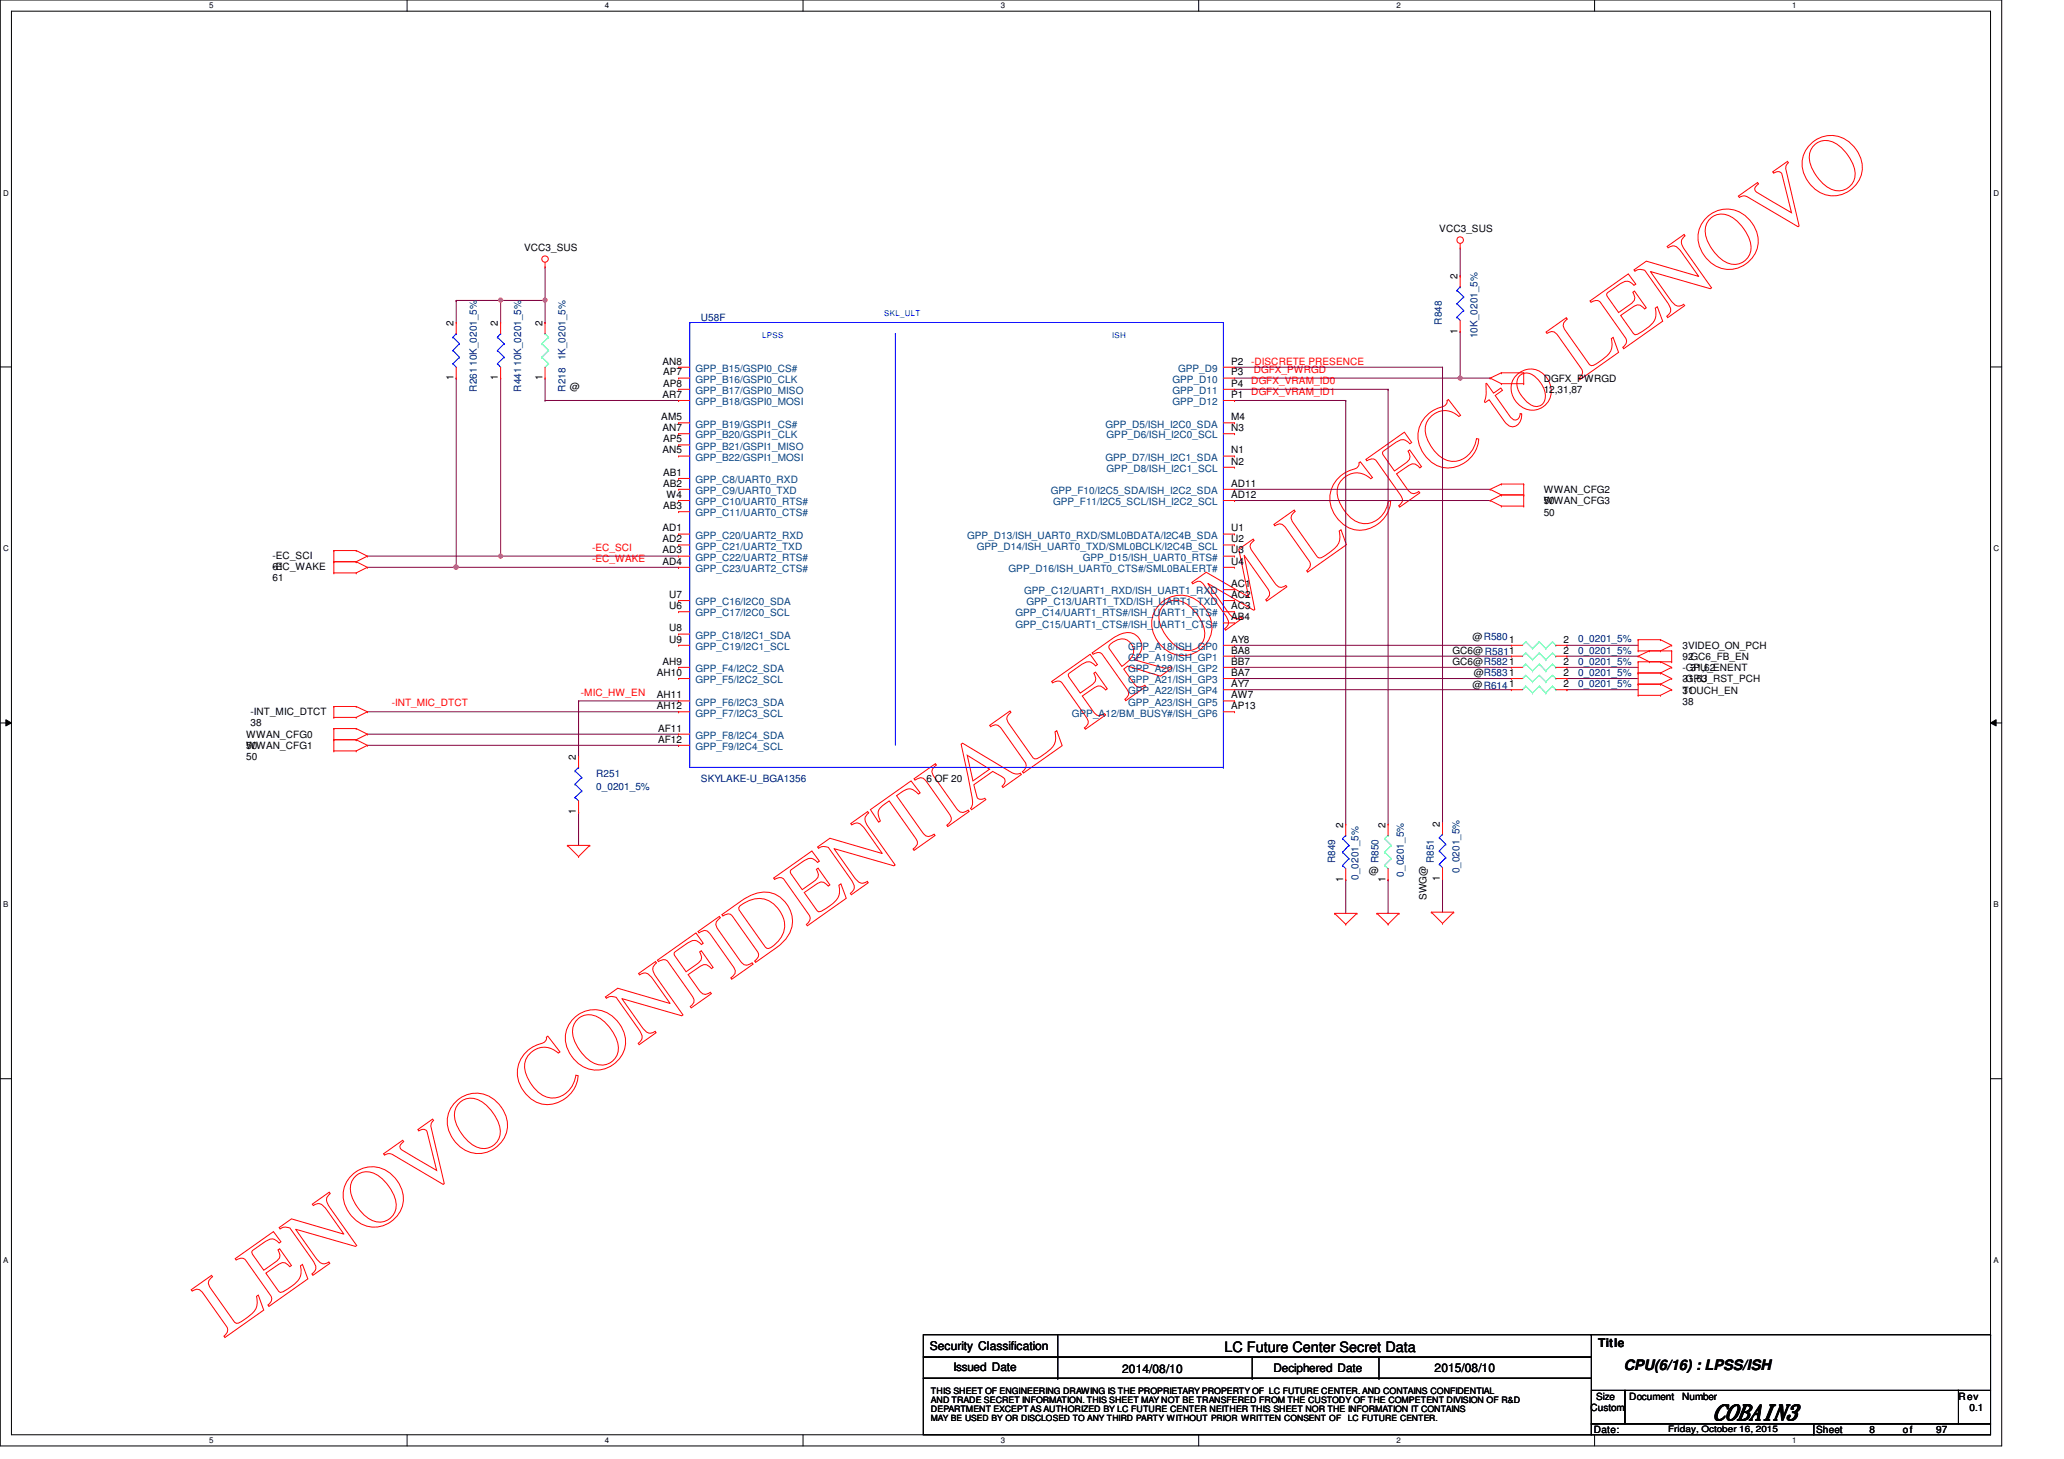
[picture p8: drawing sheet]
<svg xmlns="http://www.w3.org/2000/svg" width="297mm" height="210mm" viewBox="0 0 297 210" stroke-linecap="round" stroke-linejoin="round" font-family="sans-serif">
<path d="M0 0h288.1v208h-288.1zM1.6 1.6h284.9v204.8h-284.9z" fill="none" stroke="#000" stroke-width=".14"/>
<g fill="#fff">
<path d="M30.1 .2h.6v1.2h-.6z"/>
<path d="M30.1 206.6h.6v1.2h-.6z"/>
</g>
<path d="M58.6 0v1.6M58.6 206.4v1.6" fill="none" stroke="#000" stroke-width=".14"/>
<g fill="#fff">
<path d="M87 .2h.6v1.2h-.6z"/>
<path d="M87 206.6h.6v1.2h-.6z"/>
</g>
<path d="M115.6 0v1.6M115.6 206.4v1.6" fill="none" stroke="#000" stroke-width=".14"/>
<g fill="#fff">
<path d="M144 .2h.6v1.2h-.6z"/>
<path d="M144 206.6h.6v1.2h-.6z"/>
</g>
<path d="M172.5 0v1.6M172.5 206.4v1.6" fill="none" stroke="#000" stroke-width=".14"/>
<g fill="#fff">
<path d="M201 .2h.5v1.2h-.5z"/>
<path d="M201 206.6h.5v1.2h-.5z"/>
</g>
<path d="M229.5 0v1.6M229.5 206.4v1.6" fill="none" stroke="#000" stroke-width=".14"/>
<g fill="#fff">
<path d="M257.9 .2h.6v1.2h-.6z"/>
<path d="M257.9 206.6h.6v1.2h-.6z"/>
<path d="M.5 27.2h.7v1.2h-.7z"/>
<path d="M286.9 27.2h.8v1.2h-.8z"/>
<path d="M.5 78.4h.7v1.1h-.7z"/>
<path d="M286.9 78.4h.8v1.1h-.8z"/>
</g>
<path d="M0 52.8h1.6M286.5 52.8h1.6" fill="none" stroke="#000" stroke-width=".14"/>
<g fill="#fff">
<path d="M.5 129.6h.7v1.2h-.7z"/>
<path d="M286.9 129.6h.7v1.2h-.7z"/>
</g>
<path d="M0 104h1.6M.8 103.5l.8 .5-.8 .4zM286.5 104l.8-.5v.9zM286.5 104h1.6" fill="none" stroke="#000" stroke-width=".14"/>
<path d="M.8 103.5l.8 .5-.8 .4zM286.5 104l.8-.5v.9z" fill="#000"/>
<g fill="#fff">
<path d="M.5 180.8h.7v1.1h-.7z"/>
<path d="M286.9 180.8h.7v1.1h-.7z"/>
</g>
<path d="M0 155.2h1.6M286.5 155.2h1.6" fill="none" stroke="#000" stroke-width=".14"/>
<g fill="none" stroke="#800040" stroke-width=".14">
<path d="M78.4 38.4v4.8M72 43.2h.1M72 43.2v3.2M72 43.2h6.4M78.4 57.6h.1M78.4 43.2h.1M78.4 54.4v3.2M78.4 57.6h19.3M97.7 57.6h.1M52.9 80h19.1M52.9 81.6h12.8M65.7 81.6h.1"/>
<path d="M72 80h.1M52.9 102.4h44.8M97.7 102.4h.1"/>
</g>
<circle cx="78.4" cy="43.2" r=".3" fill="#f0f"/>
<circle cx="78.4" cy="43.2" r=".3" fill="none" stroke="#f0f" stroke-width=".14"/>
<circle cx="72" cy="43.2" r=".3" fill="#f0f"/>
<circle cx="72" cy="43.2" r=".3" fill="none" stroke="#f0f" stroke-width=".14"/>
<path d="M65.7 43.2h.1M65.7 43.2v3.2M65.7 43.2h6.3M72 54.4h.1M72 54.4v25.6M78.4 46.4h.1M78.4 43.2v3.2M72 80h.1M72 80h25.7" fill="none" stroke="#800040" stroke-width=".14"/>
<circle cx="72" cy="80" r=".3" fill="#f0f"/>
<circle cx="72" cy="80" r=".3" fill="none" stroke="#f0f" stroke-width=".14"/>
<path d="M65.7 54.4h.1M65.7 54.4v27.2h32M97.7 81.6h.1" fill="none" stroke="#800040" stroke-width=".14"/>
<circle cx="65.6" cy="81.6" r=".32" fill="#f0f"/>
<circle cx="65.6" cy="81.6" r=".32" fill="none" stroke="#f0f" stroke-width=".14"/>
<g fill="none" stroke="#800040" stroke-width=".14">
<path d="M177.7 57.6h.1M177.7 56h.1M177.7 54.4h32.4M177.7 57.6h16M177.7 56h22.1M177.7 52.8h29.9M193.7 57.6h.1M193.7 57.6v61M199.8 56h.1M199.8 56v62.6M207.6 52.8h.1M207.6 52.8v65.6"/>
<path d="M210.1 54.4h.1M210.1 47.7h.1M210.1 47.7v6.7M177.7 72h.1M177.7 70.4h.1M177.7 72h36.8M177.7 70.4h36.8M52.9 105.6h44.8M52.9 107.2h44.8M83.3 100.8h.1M83.3 116.8h.1M83.3 100.8v8"/>
<path d="M83.3 116.8v4.8M83.3 100.8h14.4M97.7 100.8h.1M97.7 105.6h.1M97.7 107.2h.1M193.7 126.6h.1M193.7 126.6v4.8M207.6 126.4h.1M207.6 126.4v4.8"/>
</g>
<circle cx="210.1" cy="54.4" r=".3" fill="#f0f"/>
<circle cx="210.1" cy="54.4" r=".3" fill="none" stroke="#f0f" stroke-width=".14"/>
<g fill="none" stroke="#800040" stroke-width=".14">
<path d="M210.1 39.7h.1M210.1 35.7v4M210.1 54.4h.1M210.1 54.4h4.4M177.7 92.8h.1M177.7 96h.1M177.7 97.6h.1M177.7 94.4h.1M177.7 99.2h.1M177.7 92.8h39.8M177.7 94.4h39.8M177.7 96h39.8"/>
<path d="M177.7 97.6h39.8M177.7 99.2h39.8M225.5 92.8h.1M225.5 94.4h.1M225.5 96h.1M225.5 97.6h.1M225.5 99.2h.1M225.5 92.8h10.3M225.5 94.4h10.3M225.5 96h10.3M225.5 97.6h10.3M225.5 99.2h10.3"/>
<path d="M199.8 126.6h.1M199.8 126.6v4.8"/>
</g>
<g fill="none" stroke="#f00" stroke-width=".14">
<path d="M78.4 38.4h.1M78.4 37.8v.6M210.1 35.7h.1M210.1 39.7h.1M210.1 35.1v.6M210.1 39.7v1.6M65.7 54.4h.1M65.7 46.4h.1M65.7 46.4v1.6M65.7 52.8v1.6M72 54.4h.1M72 46.4h.1"/>
<path d="M72 46.4v1.6M72 52.8v1.6M78.4 54.4h.1M78.4 46.4h.1M78.4 46.4v1.6M78.4 52.8v1.6M97.7 52.8h.1M97.7 54.4h.1M97.7 56h.1M97.7 57.6h.1M97.7 52.8h1.6M97.7 54.4h1.6"/>
<path d="M97.7 56h1.6M97.7 57.6h1.6M176.1 52.8h1.6M176.1 54.4h1.6M176.1 56h1.6M176.1 57.6h1.6M177.7 54.4h.1M177.7 56h.1M177.7 57.6h.1M177.7 52.8h.1M210.1 47.7h.1M210.1 46.1v1.6"/>
<path d="M214.5 54.4h.1M214.5 54.4l1.6 .8M216.1 53.6h.1M216.1 55.2h.1M216.1 53.6h3.2M216.1 53.6l-1.6 .8M216.1 55.2h3.2M219.3 55.2h.1M219.3 53.6h.1M219.3 53.6v1.6M48 79.2h.1M48 79.2v3.2"/>
<path d="M48 79.2h3.3M51.3 79.2h.1M51.3 79.2l1.6 .8M97.7 60.8h.1M97.7 62.4h.1M97.7 64h.1M97.7 65.6h.1M97.7 72h.1M97.7 73.6h.1M97.7 76.8h.1M97.7 78.4h.1M97.7 68.8h.1"/>
<path d="M97.7 70.4h.1M97.7 60.8h1.6M97.7 62.4h1.6M97.7 64h1.6M97.7 65.6h1.6M97.7 72h1.6M97.7 73.6h1.6M97.7 76.8h1.6M97.7 78.4h1.6M97.7 68.8h1.6M97.7 70.4h1.6M176.1 60.8h1.6"/>
<path d="M176.1 62.4h1.6M176.1 65.6h1.6M176.1 72h1.6M176.1 76.8h1.6M176.1 78.4h1.6M176.1 70.4h1.6M176.1 67.2h1.6M177.7 76.8h.1M177.7 78.4h.1M177.7 60.8h.1M177.7 62.4h.1M177.7 65.6h.1"/>
<path d="M177.7 67.2h.1M177.7 70.4h.1M177.7 72h.1M214.5 72h.1M214.5 70.4h.1M214.5 72l1.6 .8M214.5 70.4l1.6 .8M216.1 71.2h.1M216.1 72.8h.1M216.1 69.6h.1M216.1 71.2h3.2M216.1 71.2l-1.6 .8"/>
<path d="M216.1 72.8h3.2M216.1 69.6h3.2M216.1 69.6l-1.6 .8M219.3 72.8h.1M219.3 71.2h.1M219.3 69.6h.1M219.3 69.6v3.2M48 80.8h.1M48 82.4h.1M48 80.8h3.3M48 82.4h3.3M51.3 80.8h.1"/>
<path d="M51.3 82.4h.1M51.3 80.8l1.6 .8M52.9 80h.1M52.9 81.6h.1M52.9 80l-1.6 .8M52.9 81.6l-1.6 .8M97.7 86.4h.1M97.7 88h.1M97.7 91.2h.1M97.7 92.8h.1M97.7 80h.1M97.7 81.6h.1"/>
<path d="M97.7 96h.1M97.7 97.6h.1M97.7 96h1.6M97.7 92.8h1.6M97.7 97.6h1.6M97.7 86.4h1.6M97.7 88h1.6M97.7 91.2h1.6M97.7 80h1.6M97.7 81.6h1.6M176.1 96h1.6M176.1 99.2h1.6"/>
<path d="M176.1 92.8h1.6M176.1 97.6h1.6M176.1 94.4h1.6M176.1 84.8h1.6M176.1 86.4h1.6M176.1 88h1.6M176.1 89.6h1.6M176.1 80h1.6M176.1 81.6h1.6M177.7 92.8h.1M177.7 94.4h.1M177.7 96h.1"/>
<path d="M177.7 97.6h.1M177.7 99.2h.1M177.7 84.8h.1M177.7 86.4h.1M177.7 88h.1M177.7 89.6h.1M177.7 81.6h.1M177.7 80h.1M217.5 96h.1M217.5 99.2h.1M217.5 92.8h.1M217.5 97.6h.1"/>
<path d="M217.5 94.4h.1M217.5 96h1.6M217.5 99.2h1.6M217.5 92.8h1.6M217.5 97.6h1.6M217.5 94.4h1.6M223.9 96h1.6M223.9 99.2h1.6M223.9 92.8h1.6M223.9 97.6h1.6M223.9 94.4h1.6M225.5 96h.1"/>
<path d="M225.5 99.2h.1M225.5 92.8h.1M225.5 97.6h.1M225.5 94.4h.1M235.8 93.6h.1M235.8 92h.1M235.8 96.8h.1M235.8 95.2h.1M235.8 98.4h.1M235.8 94.4h.1M235.8 92h3.2M235.8 93.6h4.8"/>
<path d="M235.8 92v1.6M235.8 95.2v4.8M235.8 95.2h4.8M235.8 96.8h3.2M235.8 98.4h3.2M235.8 94.4l1.6 .8M237.4 93.6h.1M237.4 95.2h.1M237.4 93.6l-1.6 .8M239 92h.1M239 93.6h.1M239 95.2h.1"/>
<path d="M239 96.8h.1M239 98.4h.1M239 92l1.6 .8M239 95.2l1.6 .8M239 96.8l1.6 .8M239 98.4l1.6 .8M240.6 92.8h.1M240.6 96h.1M240.6 97.6h.1M240.6 95.2h.1M240.6 93.6h.1M240.6 99.2h.1"/>
<path d="M240.6 92.8l-1.6 .8M240.6 96l-1.6 .8M240.6 97.6l-1.6 .8M240.6 93.6v1.6M240.6 99.2l-1.6 .8M48 103.2h.1M48 101.6h.1M48 106.4h.1M48 104.8h.1M48 108h.1M48 101.6v1.6M48 104.8v3.2"/>
<path d="M48 103.2h3.3M48 101.6h3.3M48 104.8h3.3M48 106.4h3.3M48 108h3.3M51.3 103.2h.1M51.3 101.6h.1M51.3 104.8h.1M51.3 106.4h.1M51.3 108h.1M51.3 101.6l1.6 .8M51.3 104.8l1.6 .8"/>
<path d="M51.3 106.4l1.6 .8M52.9 102.4h.1M52.9 105.6h.1M52.9 107.2h.1M52.9 102.4l-1.6 .8M52.9 105.6l-1.6 .8M52.9 107.2l-1.6 .8M83.3 116.8h.1M83.3 108.8h.1M83.3 108.8v1.6M83.3 115.2v1.6M97.7 100.8h.1"/>
<path d="M97.7 102.4h.1M97.7 105.6h.1M97.7 107.2h.1M97.7 102.4h1.6M97.7 100.8h1.6M97.7 105.6h1.6M97.7 107.2h1.6M176.1 102.4h1.6M176.1 100.8h1.6M177.7 102.4h.1M177.7 100.8h.1M193.7 118.6h.1"/>
<path d="M193.7 118.6v1.6M199.8 118.6h.1M199.8 118.6v1.6M207.6 118.4h.1M207.6 118.4v1.6M235.8 100h.1M235.8 100h3.2M239 100h.1M81.7 121.6h.1M81.7 121.6h3.2M81.7 121.6l1.6 1.6M83.3 123.2h.1"/>
<path d="M84.9 121.6h.1M84.9 121.6l-1.6 1.6M192.1 131.4h.1M192.1 131.4h3.2M192.1 131.4l1.6 1.6M193.7 133h.1M193.7 126.6h.1M193.7 125v1.6M195.3 131.4h.1M195.3 131.4l-1.6 1.6M198.2 131.4h.1M198.2 131.4h3.1"/>
<path d="M198.2 131.4l1.6 1.6M199.8 133h.1M199.8 126.6h.1M199.8 125v1.6M201.3 131.4h.1M201.3 131.4l-1.5 1.6M206 131.2h.1M206 131.2h3.2M206 131.2l1.6 1.6M207.6 132.8h.1M207.6 126.4h.1M207.6 124.8v1.6"/>
<path d="M209.2 131.2h.1M209.2 131.2l-1.6 1.6"/>
<circle cx="78.4" cy="37.3" r=".46"/>
<circle cx="210.1" cy="34.5" r=".47"/>
</g>
<g fill="none" stroke="#000" stroke-width=".14">
<path d="M132.9 192h96.1v3.2h-96.1zM132.9 195.2h96.1v3.1h-96.1zM132.9 198.3h96.1v8.1h-96.1zM152.2 195.2h.1M152.2 198.3h.1M152.2 192v6.3M180.2 198.3h.1M180.2 195.2v3.1M198.5 198.3h.1M198.5 195.2v3.1M228.9 192h57.6M286.5 192h.1"/>
<path d="M286.5 192v8M229 200h4.8v4.9h-4.8zM229 204.9h32v1.5h-32zM233.8 200h48.1v4.9h-48.1zM261 204.9h25.5v1.5h-25.5zM281.9 200h4.6v4.9h-4.6z"/>
</g>
<g fill="none" stroke="#00f" stroke-width=".14">
<path d="M65.2 52.3h.1M65.2 50.4h.1M65.2 48.5h.1M65.2 52.3l.5 .5M65.2 50.4l.9 1M65.2 48.5l.9 .9M65.7 48h.1M65.7 48l-.5 .5M66.1 51.4h.1M66.1 49.4h.1M66.1 51.4l-.9 .9M66.1 49.4l-.9 1"/>
<path d="M71.6 52.3h.1M71.6 50.4h.1M71.6 48.5h.1M71.6 52.3l.4 .5M71.6 50.4l1 1M71.6 48.5l1 .9M72 48h.1M72 48l-.4 .5M72.6 51.4h.1M72.6 49.4h.1M72.6 51.4l-1 .9M72.6 49.4l-1 1"/>
<path d="M99.3 46.4h.1M99.3 46.4v64h76.8M99.3 46.4h76.8M128.9 48h.1M128.9 48v59.2M176.1 46.4h.1M176.1 46.4v64M209.7 45.6h.1M209.7 43.7h.1M209.7 41.8h.1M209.7 45.6l.4 .5M209.7 43.7l.9 1"/>
<path d="M209.7 41.8l.9 .9M210.1 41.3h.1M210.1 41.3l-.4 .5M210.6 44.7h.1M210.6 42.7h.1M210.6 44.7l-.9 .9M210.6 42.7l-.9 1M82.8 114.7h.1M82.8 112.8h.1M82.8 110.9h.1M82.8 114.7l.5 .5M82.8 112.8l.9 1"/>
<path d="M82.8 110.9l.9 .9M83.3 110.4h.1M83.3 110.4l-.5 .5M83.7 113.8h.1M83.7 111.8h.1M83.7 113.8l-.9 .9M83.7 111.8l-.9 1M176.1 110.4h.1M193.2 124.5h.1M193.2 122.6h.1M193.2 120.6h.1M193.2 124.5l.5 .5"/>
<path d="M193.2 122.6l.9 .9M193.2 120.6l.9 1M193.7 120.2h.1M193.7 120.2l-.5 .4M194.1 123.5h.1M194.1 121.6h.1M194.1 123.5l-.9 1M194.1 121.6l-.9 1M207.1 124.3h.1M207.1 122.4h.1M207.1 120.5h.1M207.1 124.3l.5 .5"/>
<path d="M207.1 122.4l1 1M207.1 120.5l1 1M207.6 120h.1M207.6 120l-.5 .5M208.1 123.4h.1M208.1 121.5h.1M208.1 123.4l-1 .9M208.1 121.5l-1 .9"/>
</g>
<g fill="none" stroke="#00ff80" stroke-width=".14">
<path d="M78 51.4h.1M78 49.4h.1M78 51.4l.9 .9M78 49.4l.9 1M78.4 48h.1M78.4 48l.5 .5M78.9 52.3h.1M78.9 50.4h.1M78.9 48.5h.1M78.9 52.3l-.5 .5M78.9 50.4l-.9 1M78.9 48.5l-.9 .9"/>
<path d="M219.6 95.5h.1M219.6 98.7h.1M219.6 92.3h.1M219.6 97.2h.1M219.6 93.9h.1M219.6 95.5l-.5 .5M219.6 95.5l1 1M219.6 98.7l-.5 .5M219.6 98.7l1 1M219.6 92.3l-.5 .5M219.6 92.3l1 1M219.6 97.2l-.5 .4"/>
<path d="M219.6 97.2l1 .9M219.6 93.9l-.5 .5M219.6 93.9l1 1M220.6 96.5h.1M220.6 99.7h.1M220.6 93.3h.1M220.6 98.1h.1M220.6 94.9h.1M221.5 95.5h.1M221.5 98.7h.1M221.5 92.3h.1M221.5 97.2h.1"/>
<path d="M221.5 93.9h.1M221.5 95.5l-.9 1M221.5 95.5l1 1M221.5 98.7l-.9 1M221.5 98.7l1 1M221.5 92.3l-.9 1M221.5 92.3l1 1M221.5 97.2l-.9 .9M221.5 97.2l1 .9M221.5 93.9l-.9 1M221.5 93.9l1 1M222.5 96.5h.1"/>
<path d="M222.5 99.7h.1M222.5 93.3h.1M222.5 98.1h.1M222.5 94.9h.1M223.4 95.5h.1M223.4 98.7h.1M223.4 92.3h.1M223.4 97.2h.1M223.4 93.9h.1M223.4 95.5l-.9 1M223.4 95.5l.5 .5M223.4 98.7l-.9 1"/>
<path d="M223.4 98.7l.5 .5M223.4 92.3l-.9 1M223.4 92.3l.5 .5M223.4 97.2l-.9 .9M223.4 97.2l.5 .4M223.4 93.9l-.9 1M223.4 93.9l.5 .5M223.9 96h.1M223.9 99.2h.1M223.9 92.8h.1M223.9 97.6h.1M223.9 94.4h.1"/>
<path d="M199.3 124.5h.1M199.3 122.6h.1M199.3 120.6h.1M199.3 124.5l.5 .5M199.3 122.6l.9 .9M199.3 120.6l.9 1M199.8 120.2h.1M199.8 120.2l-.5 .4M200.2 123.5h.1M200.2 121.6h.1M200.2 123.5l-.9 1M200.2 121.6l-.9 1"/>
</g>
<circle cx="78.4" cy="43.2" r=".3" fill="#f0f"/>
<circle cx="78.4" cy="43.2" r=".3" fill="none" stroke="#f0f" stroke-width=".14"/>
<circle cx="72" cy="43.2" r=".3" fill="#f0f"/>
<circle cx="72" cy="43.2" r=".3" fill="none" stroke="#f0f" stroke-width=".14"/>
<circle cx="72" cy="80" r=".3" fill="#f0f"/>
<circle cx="72" cy="80" r=".3" fill="none" stroke="#f0f" stroke-width=".14"/>
<circle cx="65.6" cy="81.6" r=".32" fill="#f0f"/>
<circle cx="65.6" cy="81.6" r=".32" fill="none" stroke="#f0f" stroke-width=".14"/>
<circle cx="210.1" cy="54.4" r=".3" fill="#f0f"/>
<circle cx="210.1" cy="54.4" r=".3" fill="none" stroke="#f0f" stroke-width=".14"/>
<text font-size="12.7" fill="#f00" x="32.2" y="192.5" transform="rotate(-35 32.2 192.5)">LENOVO CONFIDENTIAL FROM LCFC to LENOVO</text>
<text font-size="3.2" x="246.5" y="204.2">COBAIN3</text>
<g font-size="2.1">
<text x="176.2" y="194.4">LC Future Center Secret Data</text>
<text x="233.7" y="197.1">CPU(6/16) : LPSS/ISH</text>
</g>
<g font-size="1.7">
<text x="133.8" y="194.3">Security Classification</text>
<text x="137.2" y="197.2">Issued Date</text>
<text x="161.5" y="197.5">2014/08/10</text>
<text x="183.3" y="197.4">Deciphered Date</text>
<text x="206.5" y="197.3">2015/08/10</text>
<text x="230" y="193.8">Title</text>
</g>
<g font-size="1.4">
<text x="207.1" y="33.4">VCC3_SUS</text>
<text x="75.4" y="36.1">VCC3_SUS</text>
<text x="209.8" y="40.2" transform="rotate(-90 209.8 40.2)">2</text>
<text x="65.3" y="46.9" transform="rotate(-90 65.3 46.9)">2</text>
<text x="71.7" y="46.9" transform="rotate(-90 71.7 46.9)">2</text>
<text x="78.1" y="46.9" transform="rotate(-90 78.1 46.9)">2</text>
<text x="95.3" y="52.5">AN8</text>
<text x="177.2" y="52.5">P2</text>
<text x="209.8" y="48" transform="rotate(-90 209.8 48)">1</text>
<text x="65.3" y="54.7" transform="rotate(-90 65.3 54.7)">1</text>
<text x="71.7" y="54.7" transform="rotate(-90 71.7 54.7)">1</text>
<text x="78.1" y="54.7" transform="rotate(-90 78.1 54.7)">1</text>
<text x="82" y="56.1">@</text>
<text x="95.3" y="57.2">AR7</text>
<text x="95.4" y="54">AP7</text>
<text x="95.4" y="55.6">AP8</text>
<text x="177.2" y="54">P3</text>
<text x="177.2" y="55.6">P4</text>
<text x="177.2" y="57.2">P1</text>
<text x="222.2" y="55">DGFX_PWRGD</text>
<text x="222.2" y="56.6">12,31,87</text>
<text x="95.2" y="60.5">AM5</text>
<text x="95.3" y="62">AN7</text>
<text x="95.3" y="65.2">AN5</text>
<text x="95.4" y="63.6">AP5</text>
<text x="177.2" y="60.5">M4</text>
<text x="177.2" y="62">N3</text>
<text x="177.2" y="65.2">N1</text>
<text x="95.4" y="68.5">AB1</text>
<text x="95.4" y="70">AB2</text>
<text x="95.9" y="71.6">W4</text>
<text x="177.2" y="66.8">N2</text>
<text x="177.2" y="70">AD11</text>
<text x="177.2" y="71.6">AD12</text>
<text x="222.2" y="71">WWAN_CFG2</text>
<text x="95.3" y="76.5">AD1</text>
<text x="95.4" y="73.2">AB3</text>
<text x="177.2" y="76.5">U1</text>
<text x="222.2" y="72.6">WWAN_CFG3</text>
<text x="222.2" y="74.2">50</text>
<text x="222.2" y="72.6">50</text>
<text x="39.2" y="80.4">-EC_SCI</text>
<text x="39.2" y="82">61</text>
<text x="39.2" y="82">-EC_WAKE</text>
<text x="39.2" y="83.6">61</text>
<text x="95.3" y="78">AD2</text>
<text x="95.3" y="79.6">AD3</text>
<text x="95.3" y="81.2">AD4</text>
<text x="177.2" y="81.2">U4</text>
<text x="177.2" y="78">U2</text>
<text x="177.2" y="79.6">U3</text>
<text x="96.3" y="86">U7</text>
<text x="96.3" y="87.6">U6</text>
<text x="177.2" y="84.5">AC1</text>
<text x="177.2" y="86">AC2</text>
<text x="177.2" y="87.6">AC3</text>
<text x="177.2" y="89.2">AB4</text>
<text x="95.3" y="95.6">AH9</text>
<text x="96.3" y="90.8">U8</text>
<text x="96.3" y="92.5">U9</text>
<text x="177.2" y="92.5">AY8</text>
<text x="177.2" y="94">BA8</text>
<text x="177.2" y="95.6">BB7</text>
<text x="209" y="95.6">GC6@R5821</text>
<text x="209" y="94">GC6@R5811</text>
<text x="211.9" y="92.1">@R580</text>
<text x="217.2" y="92.5">1</text>
<text x="225" y="95.6">2</text>
<text x="225" y="92.5">2</text>
<text x="225" y="94">2</text>
<text x="242.1" y="93.4">3VIDEO_ON_PCH</text>
<text x="242.1" y="95">92GC6_FB_EN</text>
<text x="94.5" y="97.2">AH10</text>
<text x="94.5" y="100.5">AH11</text>
<text x="177.2" y="97.2">BA7</text>
<text x="177.2" y="98.8">AY7</text>
<text x="177.2" y="100.5">AW7</text>
<text x="211.9" y="99">@R6141</text>
<text x="212.1" y="97.2">@R5831</text>
<text x="225" y="98.8">2</text>
<text x="225" y="97.2">2</text>
<text x="242.1" y="96.6">-GPU_ENENT</text>
<text x="242.1" y="98.2">31,63</text>
<text x="242.1" y="98.2">-GPU_RST_PCH</text>
<text x="242.1" y="99.8">31</text>
<text x="242.1" y="99.8">TOUCH_EN</text>
<text x="242.1" y="101.4">38</text>
<text x="243.3" y="96.6">31,62</text>
<text x="35.4" y="106.2">WWAN_CFG0</text>
<text x="35.4" y="107.8">50</text>
<text x="35.4" y="107.8">WWAN_CFG1</text>
<text x="36.1" y="102.8">-INT_MIC_DTCT</text>
<text x="36.1" y="104.4">38</text>
<text x="94.5" y="102">AH12</text>
<text x="94.7" y="105.2">AF11</text>
<text x="94.7" y="106.8">AF12</text>
<text x="177.2" y="102">AP13</text>
<text x="35.4" y="109.4">50</text>
<text x="82.9" y="109.3" transform="rotate(-90 82.9 109.3)">2</text>
<text x="133.3" y="112.4">6 OF 20</text>
<text x="82.9" y="117.1" transform="rotate(-90 82.9 117.1)">1</text>
<text x="193.3" y="119.1" transform="rotate(-90 193.3 119.1)">2</text>
<text x="199.4" y="119.1" transform="rotate(-90 199.4 119.1)">2</text>
<text x="207.2" y="118.9" transform="rotate(-90 207.2 118.9)">2</text>
<text x="197" y="125.7">@</text>
<text x="193.3" y="126.9" transform="rotate(-90 193.3 126.9)">1</text>
<text x="199.4" y="126.9" transform="rotate(-90 199.4 126.9)">1</text>
<text x="205.3" y="129.5" transform="rotate(-90 205.3 129.5)">SWG@</text>
<text x="207.2" y="126.7" transform="rotate(-90 207.2 126.7)">1</text>
<text x="228.9" y="203">Custom</text>
<text x="229.7" y="201.4">Size</text>
<text x="234.5" y="201.4">Document</text>
<text x="242.1" y="201.4">Number</text>
<text x="281.9" y="201.4">Rev</text>
<text x="283.5" y="203">0.1</text>
<text x="229.4" y="206.2">Date:</text>
<text x="261.4" y="206.2">Sheet</text>
<text x="269" y="206.2">8</text>
<text x="273.9" y="206.2">of</text>
<text x="278.6" y="206.2">97</text>
</g>
<g font-size="1.4" fill="#000080">
<text x="100.9" y="46.2">U58F</text>
<text x="207.5" y="46.7" transform="rotate(-90 207.5 46.7)">R848</text>
<text x="81.4" y="51.9" transform="rotate(-90 81.4 51.9)">1K_0201_5%</text>
<text x="212.6" y="48.6" transform="rotate(-90 212.6 48.6)">10K_0201_5%</text>
<text x="68.6" y="56.3" transform="rotate(-90 68.6 56.3)">R26110K_0201_5%</text>
<text x="75" y="56.3" transform="rotate(-90 75 56.3)">R44110K_0201_5%</text>
<text x="81.4" y="56.3" transform="rotate(-90 81.4 56.3)">R218</text>
<text x="227.1" y="95.6">0_0201_5%</text>
<text x="227.1" y="92.4">0_0201_5%</text>
<text x="227.1" y="94">0_0201_5%</text>
<text x="227.1" y="97.2">0_0201_5%</text>
<text x="227.1" y="98.8">0_0201_5%</text>
<text x="85.8" y="111.8">R251</text>
<text x="85.8" y="113.7">0_0201_5%</text>
<text x="100.9" y="112.6">SKYLAKE-U_BGA1356</text>
<text x="192.1" y="124.2" transform="rotate(-90 192.1 124.2)">R849</text>
<text x="198.4" y="124.2" transform="rotate(-90 198.4 124.2)">R850</text>
<text x="206.4" y="124.2" transform="rotate(-90 206.4 124.2)">R851</text>
<text x="210.1" y="125.6" transform="rotate(-90 210.1 125.6)">0_0201_5%</text>
<text x="195.5" y="126.6" transform="rotate(-90 195.5 126.6)">0_0201_5%</text>
<text x="202.1" y="126.1" transform="rotate(-90 202.1 126.1)">0_0201_5%</text>
</g>
<g font-size="1.4" fill="#004080">
<text x="100.1" y="53.5">GPP_B15/GSPI0_CS#</text>
<text x="169.5" y="53.5">GPP_D9</text>
<text x="100.1" y="55.1">GPP_B16/GSPI0_CLK</text>
<text x="100.1" y="56.7">GPP_B17/GSPI0_MISO</text>
<text x="100.1" y="58.3">GPP_B18/GSPI0_MOSI</text>
<text x="168.7" y="55.1">GPP_D10</text>
<text x="168.7" y="56.7">GPP_D11</text>
<text x="168.7" y="58.3">GPP_D12</text>
<text x="100.1" y="61.5">GPP_B19/GSPI1_CS#</text>
<text x="100.1" y="63.1">GPP_B20/GSPI1_CLK</text>
<text x="100.1" y="64.7">GPP_B21/GSPI1_MISO</text>
<text x="159.1" y="61.5">GPP_D5/ISH_I2C0_SDA</text>
<text x="159.3" y="63.1">GPP_D6/ISH_I2C0_SCL</text>
<text x="100.1" y="66.3">GPP_B22/GSPI1_MOSI</text>
<text x="100.1" y="69.5">GPP_C8/UART0_RXD</text>
<text x="100.1" y="71.1">GPP_C9/UART0_TXD</text>
<text x="151.2" y="71.1">GPP_F10/I2C5_SDA/ISH_I2C2_SDA</text>
<text x="159.1" y="66.3">GPP_D7/ISH_I2C1_SDA</text>
<text x="159.3" y="67.9">GPP_D8/ISH_I2C1_SCL</text>
<text x="100.1" y="72.7">GPP_C10/UART0_RTS#</text>
<text x="100.1" y="74.3">GPP_C11/UART0_CTS#</text>
<text x="100.1" y="77.5">GPP_C20/UART2_RXD</text>
<text x="139.2" y="77.5">GPP_D13/ISH_UART0_RXD/SML0BDATA/I2C4B_SDA</text>
<text x="151.6" y="72.7">GPP_F11/I2C5_SCL/ISH_I2C2_SCL</text>
<text x="100.1" y="79.1">GPP_C21/UART2_TXD</text>
<text x="100.1" y="80.7">GPP_C22/UART2_RTS#</text>
<text x="100.1" y="82.3">GPP_C23/UART2_CTS#</text>
<text x="140.6" y="79.1">GPP_D14/ISH_UART0_TXD/SML0BCLK/I2C4B_SCL</text>
<text x="145.2" y="82.3">GPP_D16/ISH_UART0_CTS#/SML0BALERT#</text>
<text x="155.8" y="80.7">GPP_D15/ISH_UART0_RTS#</text>
<text x="100.1" y="87.1">GPP_C16/I2C0_SDA</text>
<text x="100.1" y="88.7">GPP_C17/I2C0_SCL</text>
<text x="146.1" y="88.7">GPP_C14/UART1_RTS#/ISH_UART1_RTS#</text>
<text x="147.4" y="85.5">GPP_C12/UART1_RXD/ISH_UART1_RXD</text>
<text x="147.7" y="87.1">GPP_C13/UART1_TXD/ISH_UART1_TXD</text>
<text x="100.1" y="91.9">GPP_C18/I2C1_SDA</text>
<text x="100.1" y="93.5">GPP_C19/I2C1_SCL</text>
<text x="146.1" y="90.3">GPP_C15/UART1_CTS#/ISH_UART1_CTS#</text>
<text x="162.3" y="93.5">GPP_A18/ISH_GP0</text>
<text x="162.3" y="95.1">GPP_A19/ISH_GP1</text>
<text x="100.1" y="96.7">GPP_F4/I2C2_SDA</text>
<text x="100.1" y="98.3">GPP_F5/I2C2_SCL</text>
<text x="100.1" y="101.5">GPP_F6/I2C3_SDA</text>
<text x="162.3" y="96.7">GPP_A20/ISH_GP2</text>
<text x="162.3" y="98.3">GPP_A21/ISH_GP3</text>
<text x="162.3" y="99.9">GPP_A22/ISH_GP4</text>
<text x="162.3" y="101.5">GPP_A23/ISH_GP5</text>
<text x="100.1" y="103.1">GPP_F7/I2C3_SCL</text>
<text x="100.1" y="106.3">GPP_F8/I2C4_SDA</text>
<text x="100.1" y="107.9">GPP_F9/I2C4_SCL</text>
<text x="154.3" y="103.1">GPP_A12/BM_BUSY#/ISH_GP6</text>
</g>
<g font-size="1.4" fill="#f00">
<text x="180.1" y="52.5">-DISCRETE PRESENCE</text>
<text x="180.4" y="53.6">DGFX_PWRGD</text>
<text x="180.1" y="56.9">DGFX_VRAM_ID1</text>
<text x="180.1" y="55.2">DGFX_VRAM_ID0</text>
<text x="85.2" y="79.2">-EC_SCI</text>
<text x="85.2" y="80.9">-EC_WAKE</text>
<text x="56.4" y="101.6">-INT_MIC_DTCT</text>
<text x="83.6" y="100.1">-MIC_HW_EN</text>
</g>
<g font-size="1.3">
<text x="134" y="200.6">THIS SHEET OF ENGINEERING DRAWING IS THE PROPRIETARY PROPERTY OF LC FUTURE CENTER. AND CONTAINS CONFIDENTIAL</text>
<text x="134" y="201.9">AND TRADE SECRET INFORMATION. THIS SHEET MAY NOT BE TRANSFERED FROM THE CUSTODY OF THE COMPETENT DIVISION OF R&amp;D</text>
<text x="134" y="203.2">DEPARTMENT EXCEPT AS AUTHORIZED BY LC FUTURE CENTER NEITHER THIS SHEET NOR THE INFORMATION IT CONTAINS</text>
<text x="240.1" y="206">Friday, October 16, 2015</text>
</g>
<g font-size="1.2">
<text x="134" y="204.5">MAY BE USED BY OR DISCLOSED TO ANY THIRD PARTY WITHOUT PRIOR WRITTEN CONSENT OF</text>
<text x="194" y="204.5">LC FUTURE CENTER.</text>
</g>
<g font-size="1.1">
<text x="30.1" y="1.1">5</text>
<text x="87" y="1.1">4</text>
<text x="144" y="1.1">3</text>
<text x="201" y="1.1">2</text>
<text x="257.9" y="1.1">1</text>
<text x=".5" y="28.2">D</text>
<text x="286.9" y="28.2">D</text>
<text x=".5" y="79.3">C</text>
<text x="286.9" y="79.3">C</text>
<text x=".5" y="130.6">B</text>
<text x="286.9" y="130.6">B</text>
<text x=".5" y="181.7">A</text>
<text x="286.9" y="181.7">A</text>
<text x="30.1" y="207.6">5</text>
<text x="87" y="207.6">4</text>
<text x="144" y="207.6">3</text>
<text x="201" y="207.6">2</text>
<text x="257.9" y="207.6">1</text>
</g>
<g font-size="1.1" fill="#00f">
<text x="127.3" y="45.5">SKL_ULT</text>
<text x="109.7" y="48.7">LPSS</text>
<text x="160.1" y="48.7">ISH</text>
</g>
</svg>
